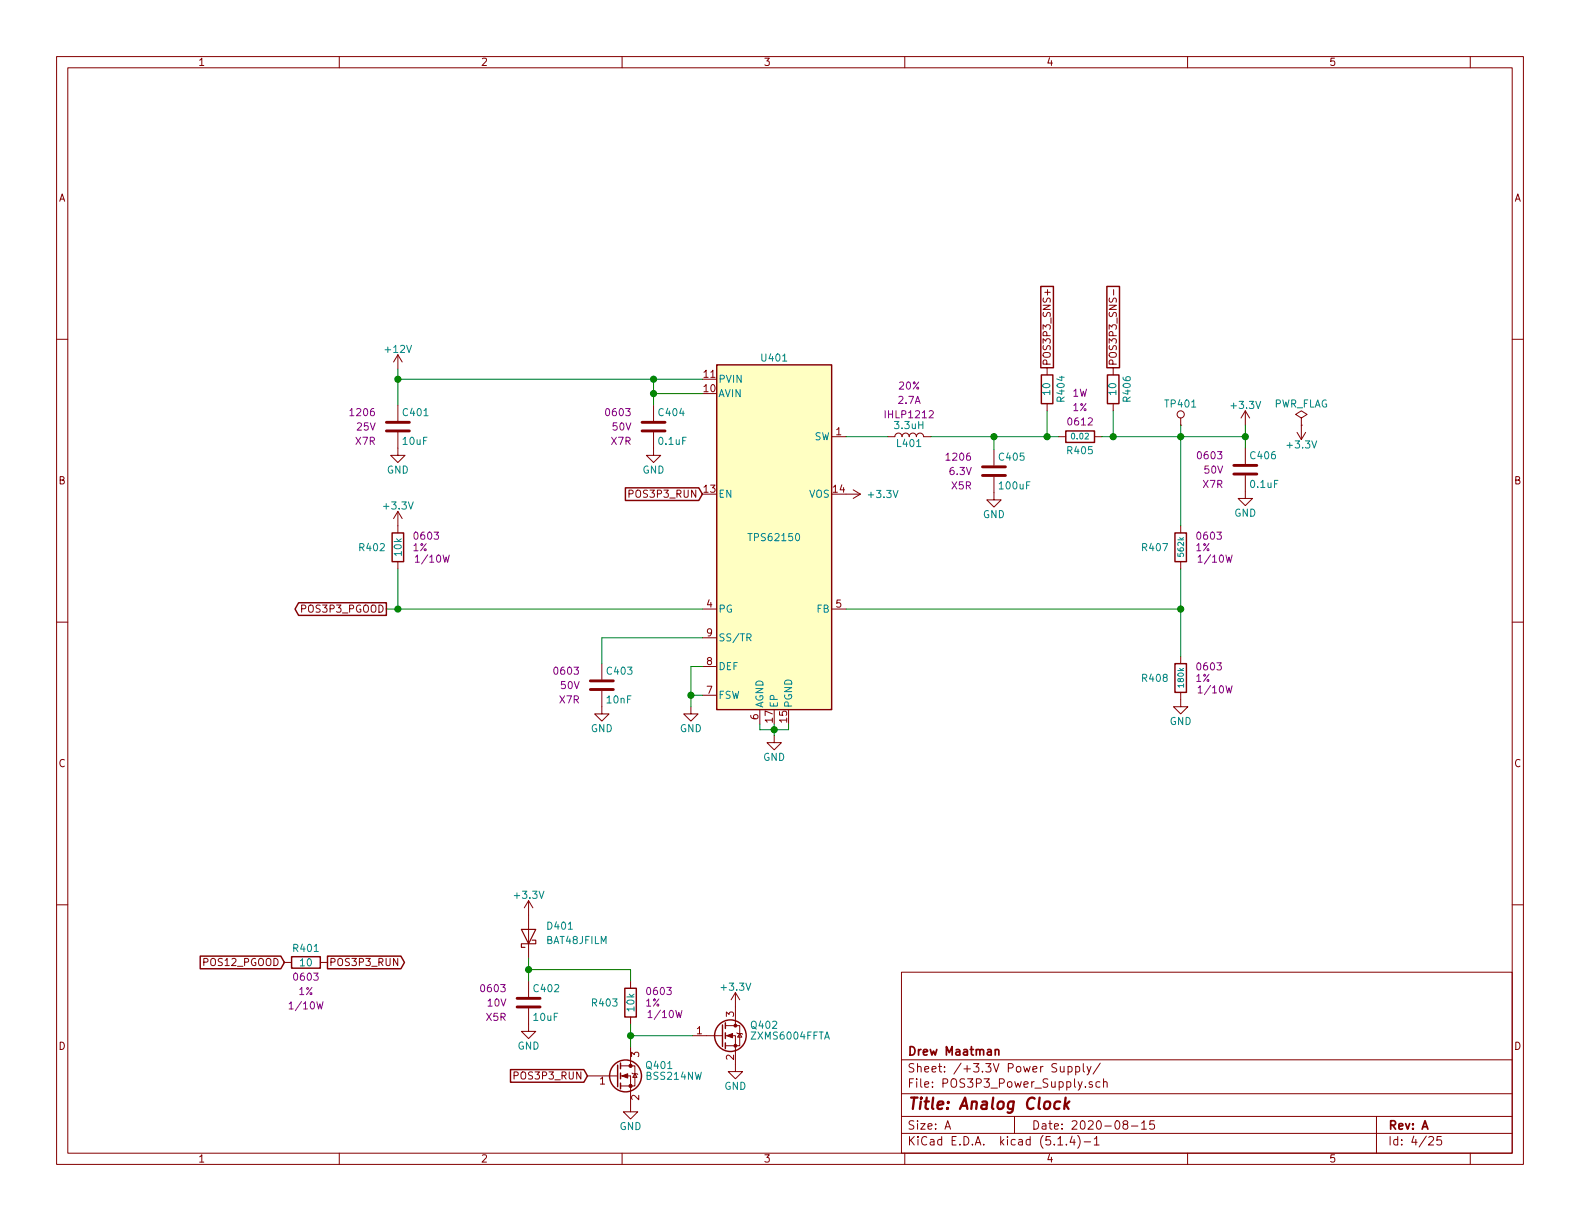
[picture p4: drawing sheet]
<svg xmlns="http://www.w3.org/2000/svg" width="279mm" height="216mm" viewBox="0 0 279 216" stroke-linecap="round" stroke-linejoin="round" font-family="sans-serif">
<g fill="none" stroke="#840000" stroke-width=".18">
<path d="M10 10h259.4v195.9h-259.4zM12 12h255.4v191.9h-255.4zM60 10v2M110 10v2M160 10v2M210 10v2M260 10v2M10 60h2M185.2 51.2v1M196.9 51.2v1M267.4 60h2M70.4 76.5v4h1.2l-1.2 1.3-1.3-1.3h1.3"/>
<path d="M70.4 62.7v2.6M70.4 71.6v2.8M70.4 62.7l-.8 1.3M70.4 62.7l.7 1.3M115.6 76.5v4h1.2l-1.2 1.3-1.3-1.3h1.3M115.6 71.6v2.8M147.1 77.2h2.5M157 77.2h1.2a.63 .63 0 0 1 .7-.6 .63 .63 0 0 1 .6 .6 .63 .63 0 0 1 .6-.6 .63 .63 0 0 1 .7 .6 .63 .63 0 0 1 .6-.6 .63 .63 0 0 1 .7 .6 .63 .63 0 0 1 .6-.6 .63 .63 0 0 1 .6 .6h1.3M175.8 79.5v2.8M185.2 65v1.3M185.2 71.4v1.2M187.2 77.2h1.3"/>
<path d="M193.5 77.2h1.3M196.8 65v1.3M196.8 71.4v1.2M208.8 75.2h.1M208.8 73.9v1.3M220.2 72.6v2.6M220.2 79.2v2.8M220.2 72.6l-.7 1.3M220.2 72.6l.8 1.3M229.4 76.5l.7 1.2M230.1 73.9l1-.6-1-.7-1 .7 1 .6v1.3M230.1 75.2h.1"/>
<path d="M230.1 75.2v2.5M230.9 76.5l-.8 1.2M70.4 90.4v3.8M70.4 99.3v1.3M70.4 90.4l-.8 1.3M70.4 90.4l.7 1.3M111.2 87.3l.7-.1v-.4l-.7-.1v1.2M149.6 87.4h2.5M150.9 86.6l1.2 .8M152.1 87.4l-1.2 .7M175.8 84.3v4.1h1.2l-1.2 1.3-1.3-1.3h1.3M208.8 93v1.2"/>
<path d="M208.8 99.3v1.3M220.2 84.1v4h1.3l-1.3 1.3-1.3-1.3h1.3M10 110h2M106.4 117.3v2.8M124.2 107.7h2.5M124.2 117.9h2.5M124.2 112.8h2.5M147.1 107.7h2.5M208.8 116.1v1.2M267.4 110h2M106.4 122.2v4h1.3l-1.3 1.3-1.2-1.3h1.2M122.2 125v1.2h1.2l-1.2 1.3-1.3-1.3h1.3"/>
<path d="M124.2 122.9h2.5M134.4 125.5v2.5M136.9 130v1.3h1.3l-1.3 1.3-1.3-1.3h1.3M208.8 122.4v2.6h1.3l-1.3 1.2-1.3-1.2h1.3M10 160h2M93.5 159.3l-.8 1.2M93.5 159.3v10.1M93.5 159.3l.7 1.2M267.4 160h2M50.3 170.2h1.3M56.6 170.2h1.3M93.5 178.3v4.1h1.2l-1.2 1.2-1.3-1.2h1.3"/>
<path d="M93.5 173.5v2.8M111.5 173.5v1.3M111.5 179.8v1.3M130 175.5l-.7 1.3M130 175.5v5.9M130 175.5l.8 1.3M159.4 171.9h108v32h-108zM90.9 190.2l.7-.1v-.4l-.7-.2v1.3M103.9 190.2h5.3M109.7 190.2h1.8v6.4h1.3l-1.3 1.3-1.3-1.3h1.3M109.7 188.5h1.8M111.5 188.5h.8v3.5h-2.6"/>
<path d="M111.5 185.2v3.3M111.8 189.7l.1 .2h.7l.2 .1M112.3 189.9l.3 .6h-.7zM122.4 183.1h5.4M128.3 183.1h1.7v6.4h1.3l-1.3 1.3-1.2-1.3h1.2M128.3 181.4h2.5v3.5h-2.5M130.3 182.6l.1 .2h.8l.1 .1M130.8 182.8l.4 .6h-.8zM159.4 197.4h108M159.4 193.4h108M159.4 187.4h108M167.1 199.7l.5-1.5 .5 1.5"/>
<path d="M167.2 199.2h.8M179.4 197.4v3M187.5 188.6v.8a.39 .39 0 0 0 .7 0M188.2 188.6v1M188.9 188.6h.4l.3 .2-.1 .6-.2 .2-.4-.1M188.9 188.6v1.5M190.2 188.6h.5l.2 .2-.1 .7h-.6M190.2 188.6v1.5M191.6 188.1v1.3l.2 .2M192.2 188.6l.4 1M192.9 188.6l-.5 1.3-.2 .2M193.1 191.3h-.3l-.2 .2 .1 .2 .4 .1v.4h-.5"/>
<path d="M194.5 191.3h-.4l-.3 .2 .1 .6 .2 .2 .4-.1M194.6 188l-1.3 1.9M195.1 191.4l.3-.1h.3l.1 1M195.1 190.8v1.5M198.9 198.8l-.3-.3 .1-.2a.48 .48 0 0 1 .6-.1l.1 .3-.1 .3-.6 .1a.48 .48 0 0 0 0 .6l.2 .2 .5-.2v-.4l-.2-.3M200.1 199.1h1.1M201.9 198.6l.4-.4v1.5M201.9 199.7h.8M204.1 198.2h-.7l-.1 .7 .2-.1h.5l.2 .2-.1 .5-.2 .2-.6-.2M243.4 197.4v6.5M60 203.9v2M110 203.9v2"/>
<path d="M159.4 200.4h108M160 203.9v2M187.1 202.5h.8M188.6 202.3v.2M189.6 200.9l-.4 1.1h.9M189.9 201.5v1M190.6 200.8a1.71 1.71 0 0 1 0 2.2M191.7 201.9h1.2M193.5 201.4l.4-.4v1.5M193.5 202.5h.9M210 203.9v2M252.7 201.1l.2-.1h.3l.3 .4-.9 1.1h.9"/>
<path d="M254.9 201h-.7l-.1 .7 .2-.2 .5 .1 .1 .2v.5l-.2 .2-.6-.2M260 203.9v2"/>
<circle cx="208.8" cy="73.3" r=".63"/>
</g>
<path d="M187.5 194.8a.68 .68 0 0 0-1 .3l-.1 .6 .2 .3 .1 .1 .6-.1M188.4 194.1l-.2 2M188.5 195.3l.5 .8M189.1 194.8l-.8 .7" fill="none" stroke="#840000" stroke-width=".41"/>
<path d="M176 185.7l.2-.1h.4v1M176 185.6v1" fill="none" stroke="#840000" stroke-width=".3"/>
<g fill="none" stroke="#840000" stroke-width=".25">
<path d="M184 50.6h2.3v14.4h-2.3zM195.7 50.6h2.3v14.4h-2.3zM126.7 64.5h20.4v61h-20.4zM184.1 66.3h2.1v5.1h-2.1zM188.5 76.2h5v2h-5zM195.8 66.3h2.1v5.1h-2.1zM69.3 94.2h2.1v5.1h-2.1zM110.6 86.3h13l.6 1.1-.6 1.1h-13zM207.8 94.2h2v5.1h-2zM52.8 106.6h15.5v2.2h-15.5l-.6-1.1zM207.8 117.3h2v5.1h-2zM35.4 169.1h14.3l.6 1.1-.6 1.1h-14.3z"/>
<path d="M51.6 169.2h5v2h-5zM57.9 169.1h13l.6 1.1-.6 1.1h-13zM110.5 174.8h2v5h-2zM90.3 189.1h13l.6 1.1-.6 1.2h-13zM109.2 188.3v3.9M109.7 188v1M109.7 189.7v1.1M109.7 191.5v1M127.8 181.2v3.8M128.3 180.8v1.1M128.3 182.6v1M128.3 184.4v1"/>
<circle cx="110.6" cy="190.2" r="2.82"/>
<circle cx="129.2" cy="183.1" r="2.79"/>
</g>
<path d="M92.2 164.3h2.5l-1.2 2.6zM94.1 166.2h.6v.7h-2.5v.6h.6" fill="none" stroke="#840000" stroke-width=".2"/>
<path d="M68.3 76.2h4.1M68.3 74.7h4.1M113.5 76.2h4.1M113.5 74.7h4.1M173.7 84.1h4.1M173.7 82.6h4.1M218.2 83.8h4M218.2 82.3h4M104.4 121.9h4.1M104.4 120.4h4.1M91.4 178.1h4.1M91.4 176.5h4.1" fill="none" stroke="#840000" stroke-width=".51"/>
<g fill="#840000" stroke="#840000" stroke-width=".18">
<path d="M110 190.2l1-.3v.7z"/>
<path d="M128.5 183.1l1-.3v.7z"/>
<circle cx="111.5" cy="192" r=".28"/>
<circle cx="111.5" cy="188.5" r=".28"/>
<circle cx="130" cy="184.9" r=".25"/>
<circle cx="130" cy="181.4" r=".25"/>
</g>
<path d="M126.7 64.5h20.4v61h-20.4z" fill="#ffffc2" stroke="#ffffc2" stroke-width=".18"/>
<path d="M132.1 112.7h.6l.1-.2-.1-.3-.1-.1h-.5v1.2M132.4 112.7l.4 .6" fill="none" stroke="#008484" stroke-width=".18"/>
<g fill="none" stroke="#008400" stroke-width=".18">
<path d="M70.4 65.3v6.3M70.4 67.1h53.8M115.6 67.1v4.5M115.6 69.6h8.6M149.6 77.2h7.4M164.6 77.2h22.6M175.8 77.2v2.3M185.2 72.6v4.6M194.8 77.2h25.4M196.8 72.6v4.6M208.8 75.2v17.8M220.2 75.2v4"/>
<path d="M68.3 107.7h55.9M70.4 100.6v7.1M124.2 117.9h-2v7.1M124.2 112.8h-17.8v4.5M149.6 107.7h59.2M208.8 100.6v15.5M122.2 122.9h2M134.4 128v1h5v-1M136.9 128v2M93.5 169.4v4.1M93.5 171.5h18v2M111.5 181.1v4.1"/>
<path d="M111.5 183.1h10.9"/>
</g>
<g fill="#008400" stroke="#008400" stroke-width=".25">
<circle cx="196.9" cy="77.2" r=".51"/>
<circle cx="175.8" cy="77.2" r=".51"/>
<circle cx="70.4" cy="107.7" r=".51"/>
<circle cx="220.2" cy="77.2" r=".51"/>
<circle cx="115.6" cy="67.1" r=".51"/>
<circle cx="208.8" cy="77.2" r=".51"/>
<circle cx="111.5" cy="183.1" r=".51"/>
<circle cx="115.6" cy="69.6" r=".51"/>
<circle cx="93.5" cy="171.5" r=".51"/>
<circle cx="136.9" cy="129" r=".51"/>
<circle cx="70.4" cy="67.1" r=".51"/>
<circle cx="122.2" cy="122.9" r=".51"/>
<circle cx="185.2" cy="77.2" r=".51"/>
<circle cx="208.8" cy="107.7" r=".51"/>
</g>
<text font-size="2.8" fill="#840000" x="160.4" y="196.2">Title: Analog Clock</text>
<g font-size="2.1" fill="#840000">
<text x="160.4" y="189.6">Sheet: /+3.3V Power Supply/</text>
<text x="160.4" y="186.6">Drew Maatman</text>
<text x="160.4" y="192.3">File: POS3P3_Power_Supply.sch</text>
<text x="160.4" y="202.5">KiCad E.D.A. kicad (5.1.4)-1</text>
<text x="160.4" y="199.7">Size: A</text>
<text x="182.4" y="199.7">Date: 2020-08-15</text>
<text x="245.4" y="199.7">Rev: A</text>
<text x="245.4" y="202.5">Id: 4/25</text>
</g>
<g font-size="1.8" fill="#840000">
<text x="35" y="11.6">1</text>
<text x="85" y="11.6">2</text>
<text x="135" y="11.6">3</text>
<text x="185" y="11.6">4</text>
<text x="235" y="11.6">5</text>
<text x="10.4" y="35.6">A</text>
<text x="267.8" y="35.6">A</text>
<text x="185.8" y="64.8" transform="rotate(-90 185.8 64.8)">POS3P3_SNS+</text>
<text x="197.5" y="64.8" transform="rotate(-90 197.5 64.8)">POS3P3_SNS-</text>
<text x="124.5" y="69.3">10</text>
<text x="124.5" y="66.8">11</text>
<text x="147.9" y="77">1</text>
<text x="10.4" y="85.6">B</text>
<text x="111.7" y="88">POS3P3_RUN</text>
<text x="124.5" y="87.1">13</text>
<text x="147.4" y="87.1">14</text>
<text x="267.8" y="85.6">B</text>
<text x="125" y="107.4">4</text>
<text x="147.9" y="107.4">5</text>
<text x="53.6" y="108.3">POS3P3_PGOOD</text>
<text x="125" y="112.5">9</text>
<text x="125" y="117.6">8</text>
<text x="125" y="122.7">7</text>
<text x="134.1" y="127.2" transform="rotate(-90 134.1 127.2)">6</text>
<text x="136.7" y="127.7" transform="rotate(-90 136.7 127.7)">17</text>
<text x="139.2" y="127.7" transform="rotate(-90 139.2 127.7)">15</text>
<text x="10.4" y="135.6">C</text>
<text x="267.8" y="135.6">C</text>
<text x="36.2" y="170.8">POS12_PGOOD</text>
<text x="58.2" y="170.8">POS3P3_RUN</text>
<text x="129.8" y="179.8" transform="rotate(-90 129.8 179.8)">3</text>
<text x="10.4" y="185.6">D</text>
<text x="123.2" y="182.9">1</text>
<text x="267.8" y="185.6">D</text>
<text x="91.4" y="190.9">POS3P3_RUN</text>
<text x="106.1" y="191.8">1</text>
<text x="113" y="186.9" transform="rotate(-90 113 186.9)">3</text>
<text x="129.8" y="187.4" transform="rotate(-90 129.8 187.4)">2</text>
<text x="113" y="194.5" transform="rotate(-90 113 194.5)">2</text>
<text x="35" y="205.5">1</text>
<text x="85" y="205.5">2</text>
<text x="135" y="205.5">3</text>
<text x="185" y="205.5">4</text>
<text x="235" y="205.5">5</text>
</g>
<g font-size="1.8" fill="#008484">
<text x="68.3" y="62.4">+12V</text>
<text x="134.8" y="63.9">U401</text>
<text x="127" y="70.2">AVIN</text>
<text x="127" y="67.7">PVIN</text>
<text x="185.7" y="69.8" transform="rotate(-90 185.7 69.8)">10</text>
<text x="188.3" y="70.9" transform="rotate(-90 188.3 70.9)">R404</text>
<text x="197.4" y="69.8" transform="rotate(-90 197.4 69.8)">10</text>
<text x="199.9" y="70.9" transform="rotate(-90 199.9 70.9)">R406</text>
<text x="71.4" y="73.6">C401</text>
<text x="116.6" y="73.6">C404</text>
<text x="144" y="77.9">SW</text>
<text x="158.3" y="75.9">3.3uH</text>
<text x="206.2" y="72.1">TP401</text>
<text x="217.9" y="72.3">+3.3V</text>
<text x="225.2" y="72.1">PWR_FLAG</text>
<text x="68.4" y="83.7">GND</text>
<text x="71.3" y="78.7">10uF</text>
<text x="113.6" y="83.7">GND</text>
<text x="116.6" y="78.7">0.1uF</text>
<text x="158.7" y="79">L401</text>
<text x="176.8" y="81.5">C405</text>
<text x="188.9" y="80.3">R405</text>
<text x="221.3" y="81.2">C406</text>
<text x="227.8" y="79.3">+3.3V</text>
<text x="127" y="88">EN</text>
<text x="143.1" y="88">VOS</text>
<text x="153.7" y="88.1">+3.3V</text>
<text x="176.9" y="86.5">100uF</text>
<text x="221.2" y="86.3">0.1uF</text>
<text x="68" y="90.1">+3.3V</text>
<text x="132.7" y="95.7">TPS62150</text>
<text x="173.8" y="91.6">GND</text>
<text x="218.3" y="91.4">GND</text>
<text x="63.7" y="97.5">R402</text>
<text x="71" y="98.2" transform="rotate(-90 71 98.2)">10k</text>
<text x="202.1" y="97.5">R407</text>
<text x="127" y="108.3">PG</text>
<text x="127" y="113.4">SS/TR</text>
<text x="144.4" y="108.3">FB</text>
<text x="107.5" y="119.3">C403</text>
<text x="127" y="118.5">DEF</text>
<text x="107.4" y="124.4">10nF</text>
<text x="127" y="123.6">FSW</text>
<text x="135" y="125.2" transform="rotate(-90 135 125.2)">AGND</text>
<text x="137.5" y="125.2" transform="rotate(-90 137.5 125.2)">EP</text>
<text x="140.1" y="125.2" transform="rotate(-90 140.1 125.2)">PGND</text>
<text x="202.1" y="120.6">R408</text>
<text x="104.5" y="129.5">GND</text>
<text x="120.2" y="129.5">GND</text>
<text x="206.8" y="128.2">GND</text>
<text x="135" y="134.5">GND</text>
<text x="91.1" y="158.9">+3.3V</text>
<text x="96.7" y="166.9">BAT48JFILM</text>
<text x="96.9" y="164.4">D401</text>
<text x="52" y="168.3">R401</text>
<text x="53.1" y="170.9">10</text>
<text x="94.5" y="175.4">C402</text>
<text x="104.8" y="178">R403</text>
<text x="112.2" y="178.8" transform="rotate(-90 112.2 178.8)">10k</text>
<text x="127.7" y="175.2">+3.3V</text>
<text x="91.5" y="185.6">GND</text>
<text x="94.4" y="180.5">10uF</text>
<text x="133" y="181.9">Q402</text>
<text x="133" y="183.8">ZXMS6004FFTA</text>
<text x="114.4" y="189">Q401</text>
<text x="114.4" y="190.9">BSS214NW</text>
<text x="128.1" y="192.7">GND</text>
<text x="109.6" y="199.8">GND</text>
</g>
<g font-size="1.8" fill="#840084">
<text x="158.9" y="71.4">2.7A</text>
<text x="159" y="68.9">20%</text>
<text x="189.7" y="70.2">1W</text>
<text x="62.1" y="73.6">1206</text>
<text x="63.1" y="76.1">25V</text>
<text x="107.3" y="73.6">0603</text>
<text x="108.4" y="76.1">50V</text>
<text x="156.8" y="74">IHLP1212</text>
<text x="189.1" y="75.2">0612</text>
<text x="189.7" y="72.7">1%</text>
<text x="62.9" y="78.7">X7R</text>
<text x="108.1" y="78.7">X7R</text>
<text x="167.5" y="81.5">1206</text>
<text x="168" y="84">6.3V</text>
<text x="212" y="81.2">0603</text>
<text x="213" y="83.7">50V</text>
<text x="168.3" y="86.5">X5R</text>
<text x="212.8" y="86.3">X7R</text>
<text x="73.4" y="95.4">0603</text>
<text x="211.9" y="95.4">0603</text>
<text x="73" y="97.5">1%</text>
<text x="73.9" y="99.5">1/10W</text>
<text x="211.5" y="97.5">1%</text>
<text x="212.3" y="99.5">1/10W</text>
<text x="98.2" y="119.3">0603</text>
<text x="211.9" y="118.5">0603</text>
<text x="99" y="124.4">X7R</text>
<text x="99.2" y="121.8">50V</text>
<text x="211.5" y="120.6">1%</text>
<text x="212.3" y="122.6">1/10W</text>
<text x="52.1" y="173.4">0603</text>
<text x="51.6" y="178.5">1/10W</text>
<text x="52.8" y="175.9">1%</text>
<text x="85.2" y="175.4">0603</text>
<text x="86.3" y="178">10V</text>
<text x="114.2" y="178">1%</text>
<text x="114.6" y="175.9">0603</text>
<text x="86" y="180.5">X5R</text>
<text x="115" y="180">1/10W</text>
</g>
<g font-size="1.4" fill="#008484">
<text x="189.6" y="77.7">0.02</text>
<text x="209.3" y="98.3" transform="rotate(-90 209.3 98.3)">562k</text>
<text x="209.3" y="121.4" transform="rotate(-90 209.3 121.4)">180k</text>
</g>
</svg>
